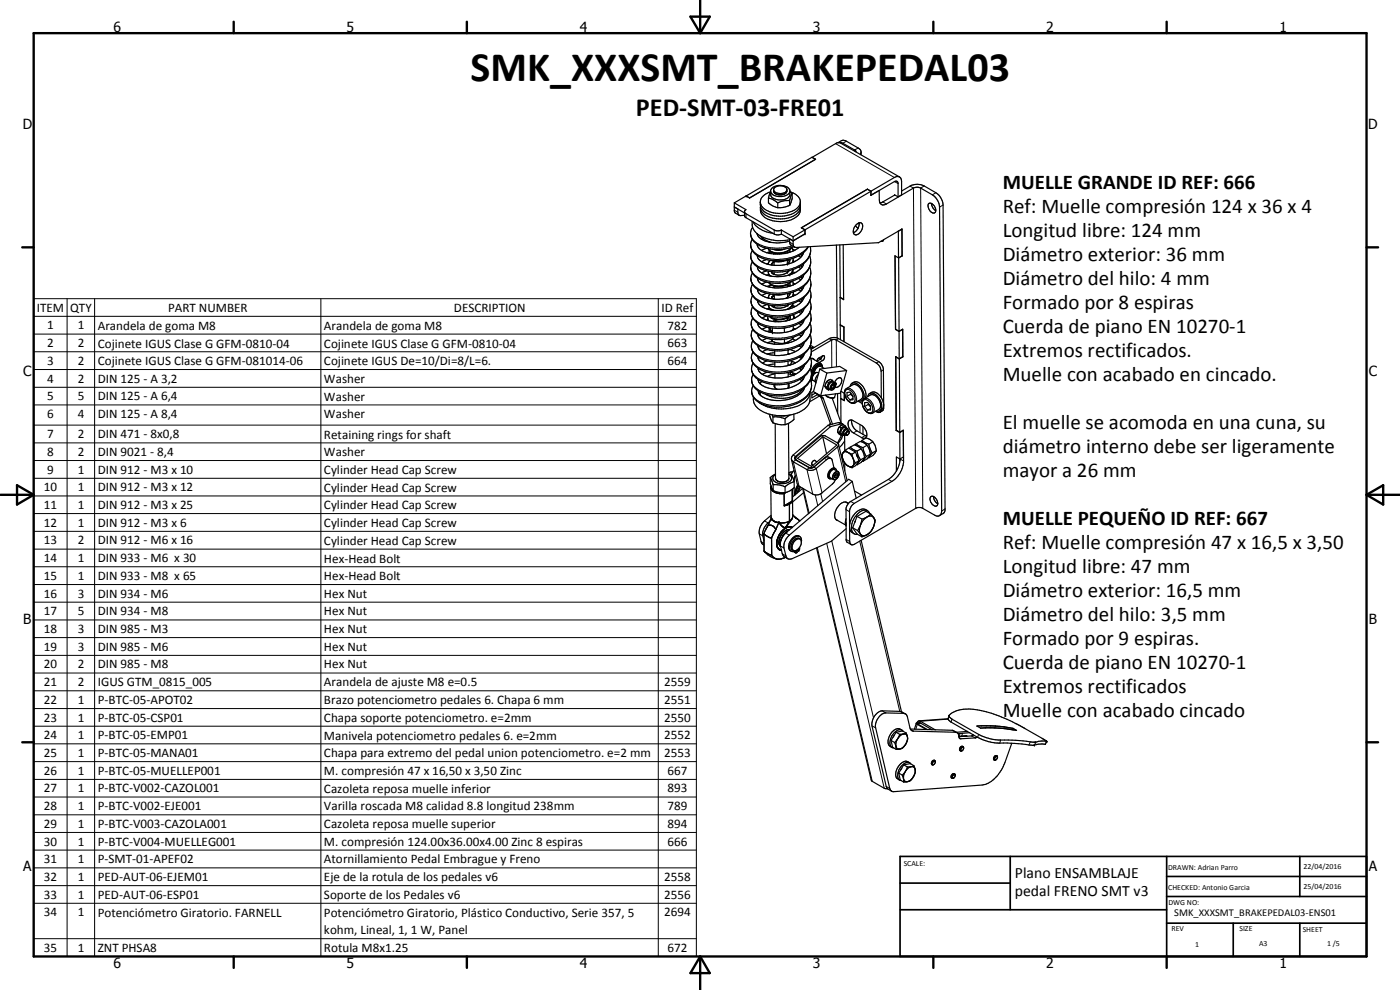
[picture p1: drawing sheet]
<svg xmlns="http://www.w3.org/2000/svg" width="420mm" height="297mm" viewBox="0 0 420 297" stroke-linecap="round" stroke-linejoin="round" font-family="sans-serif">
<g fill="none" stroke="#000" stroke-width=".35">
<path d="M225 59.4l-1.1-.6-3.5 2.1M230.6 59.4l1.4 .5 1.4 1M230.6 59.4v1.5l1.4 .9 1.4 .5M231.2 57.6a3.2 3.2 0 0 0-2.8 3.8 6.1 6.1 0 0 0 6.1 2.7 6.2 6.2 0 0 0 5.6-2.8l.1-.7M231.3 57.3a3.2 3.2 0 0 0 4.4 1.4l1.1-.7 .3-.7M231.3 57.5l-.7 1.9M231.6 56.6a3.8 3.8 0 0 1 5.5 .5v1.4a3.7 3.7 0 0 1-5.1 .9l-.3-.1a2.53 2.53 0 0 1-.3-2.5zM236.2 56.9a2.37 2.37 0 0 0-4-.2v.8a2.5 2.5 0 0 0 3.9 0l.1-.2M236.2 56.9a2.34 2.34 0 0 1-4 .2M236.2 56.9v.4M237.7 58l-.7 2.2M237.7 58l-.6-.5a3.6 3.6 0 0 1 3 4.5 4.3 4.3 0 0 1-3 2.4 7.9 7.9 0 0 1-8.4-1.7l-.4-.6-.1-1.5"/>
<path d="M237.7 58l.1 1.5-.8 2.1M243.7 47.2l1.1 .6M244.8 47.8l-19.9 11.6M251.5 42.8l1.4-.7 .8 .1 4.1 2.4 .4 .4 .2 .6M251.6 42.8l-.6 .1-27.1 15.9M251.6 42.8l1.3 .2 3.6 2 .5 .6M251.6 42.8l.7 .1 17.6 10.2M258.4 45.6l-.2 .8M258.4 45.6v.9M260.3 56.8l1.1 .6v1.2M260.3 56.8l-19.8 11.6 1.1 .6M260.3 56.8h.1"/>
<path d="M261.4 58.6l2.5-1.5 .2 3.7M261.4 58.6h.1M261.4 58.6l7-4.1 .6-.1 .4 .3 .1 .4v4M268.5 58.5l1 .6M268.6 58.5l-3.9 2.2-.6 .2M269.9 53.1l-.7-.1-.8 .3-30.4 17.7M269.9 53.1l.5 .5 .2 .9v4l-1.1 .6M270.6 57.3l3.1-1.8a4.7 4.7 0 0 1 3.7 .3l3.5 2a4.8 4.8 0 0 1 2.1 3.7l.6 91.5-.2 .8-1.4 .9M220.4 60.9v2.6l1.4 1.1M220.4 60.9l3.5 2-.5 .6M223.4 63.9l-3-1.8 1 .6v1.2l.3 .6 .4 .2 1.4-.1M223.4 63.5l.1 1.4 .4 .4 8.7 5.1 1.1 .1 .8-.3"/>
<path d="M223.4 63.5l.3 .5 8.9 5.1 1.1 .2 .8-.3M225.7 66.4a5.1 5.1 0 0 0 4.5 5.2 13.1 13.1 0 0 0 6.8 .3M225.8 71.8a3.9 3.9 0 0 0 2.4 5.4l3.3 .9a14.1 14.1 0 0 0 7.3-.9l1.3-.7a6.5 6.5 0 0 0 2.5-2.5M225.8 75.2a3.6 3.6 0 0 0 1.6 4.9M225.8 78.5a3.9 3.9 0 0 0 2.4 5.5l.9 .3a13 13 0 0 0 5.1 .7M225.9 68.2a3.6 3.6 0 0 0 1.6 5.2M226 66.6a7.8 7.8 0 0 0 6 3.4M227.2 70.1a3.6 3.6 0 0 0 3 2.4l3.3 .4 3.5-.6M227.3 73.3a3.1 3.1 0 0 0 2.8 2.5M227.3 76.7a3.3 3.3 0 0 0 2.9 2.5l1.5 .3M227.3 70.2h.1M227.5 73.4a12.9 12.9 0 0 0 10.7 .6"/>
<path d="M227.5 73.4l-.2 .2M227.5 76.8l-.2 .2M228.2 62.2a4.3 4.3 0 0 0 4.2 3.3 7.1 7.1 0 0 0 7.6-2.4l.2-.7M228.2 70.8a6 6 0 0 0 3.3 2M228.2 61.8v.4M228.9 71.5l-.4 .3M230 75.8l1.3-.3-.5 .5M230 77.9l-1.4 .6M230 74.5l-1.5 .6M230.3 72.3l-.3 .1M230.6 79l-.6 .2M230.7 72.5l.1 .1"/>
<path d="M231.2 78.1l-.5 .5-.1 .7M231.6 78.1l.7 .3M231.6 79.1v.1M231.6 79.4h.1M231.6 79.2v.2M231.6 79.4l.1 .1M231.9 78.9l-.3 .2M232.3 78.7l-.4 .2M232.3 78.4l2.1 .1 1.9-.6v1.3M232.3 74.8v.1M232.3 75.9v.3M232.3 78.4v1.2"/>
<path d="M232.3 78.8h-.4M232.3 76.2h-.1M233.4 60.9v1.4M234.5 69l3.5 2M234.5 69v1.2M234.5 70.2l3.5 2.1M235.5 74.7l-1.8 .4-1.6-.3M236.3 75.4v.5M236.3 78l.6 .4M236.3 75.6l.2 .1M236.5 75.7h.3M236.5 75.7l.2 .1"/>
<path d="M236.8 77.8l.3 .1M236.9 75l.1 .7M237 60.2v1.4M237 60.2a6.2 6.2 0 0 0-3.6 .7M237 61.6l-1.4 .5-2.2 .2M237.1 77.8l-.2 .7-.7 .8M237.6 74.3l.4 1M237.7 74.2l-1.6 1.4a6.6 6.6 0 0 1-4.1 .3l-1.1-.7-.3-.6M237.9 74.8l.6 .3M238 77.5l-.1 1.2M238 72.3l-1-.6 .1 1.6 1.4 .9M238 71l.1 2.7 .2 .4 .6 .2 24.7-1.5 7.1-4.1 .1 8.1"/>
<path d="M238 78.2l.5 .3M239.6 76.8l.7 .4M239.9 74.2a11.3 11.3 0 0 1-9.8 1.6M240.1 61.8a3.6 3.6 0 0 1-3 4.3 8.9 8.9 0 0 1-8.2-1.4l-.6-.9-.1-1.6M240.3 76.3l.4 .5M240.4 79.7l.3 .4M240.5 68.3v.1M240.5 68.3l1.1 .7M240.7 76.8a8.7 8.7 0 0 1-6.6 2.8l-2.4-.1M241.2 75.7l-.5 1.1M241.2 79.1l-.6 1.2-2 1.5M241.6 69v1.1l-3.6 2.2"/>
<path d="M243 76.8a5.7 5.7 0 0 1-3.9 7l-2.3 .8-3 .4M243.2 74a5.8 5.8 0 0 1-4.2 6.4l-1.8 .7-1.9 .4-3 .1M251 73.5l.2 27.9M252 73.5l.2 15.7 1 .6M253.1 73.4l.1 16.5-1.1-.6M256.7 67.7l.8 .7M257.5 68.4v.1M257.7 66.9l.1 .3M257.8 66.8a2.97 2.97 0 0 1-1.7 3M257.9 66.8a1.06 1.06 0 0 1 1 .6 1.06 1.06 0 0 1-.1 1.2 1.96 1.96 0 0 1-2.4 1.7 2.16 2.16 0 0 1 .3-2.6M257.9 66.8l-1.2 .9M264.1 60.8a1.22 1.22 0 0 0 1.9 .4l8.1-4.8 .8-.2 1.1 .1 3.8 2.2a4.8 4.8 0 0 1 2.2 3.6l.6 91.2-.2 .9-.4 .5"/>
<path d="M265.2 71.9l-.3 .4-.5 .1M269.5 69.4h.1M269.6 69.4l.4 60.3M269.7 77.4l-1.1-.6 .2 22M270.6 68.7l.1 .1M270.7 68.8v8M270.7 68.8l-1.1 .6M270.7 76.8h.1M270.7 76.8l-1 .6M270.8 76.8l-1.1 .6M278.6 61.3a1.31 1.31 0 0 1 2 .9 .96 .96 0 0 1 .3 1.1 .96 .96 0 0 1-.9 .6 2.44 2.44 0 0 1-1.4-2.6zM279.6 61a2.71 2.71 0 0 0 1.2 2.2"/>
<path d="M225.8 81.9a3.7 3.7 0 0 0 2.1 5.3 13.4 13.4 0 0 0 12.5-.7M225.9 88.7a3.6 3.6 0 0 0 1.7 5M225.9 92.1a3.6 3.6 0 0 0 1.7 5M225.9 95.4a3.7 3.7 0 0 0 1.8 5.1M225.9 98.8a3.7 3.7 0 0 0 2.1 5.3l2 .8a14.7 14.7 0 0 0 9.7-1l.7-.5M227.3 80.1l.1 .4a5.7 5.7 0 0 0 5 2.5l3.1-.2 3.1-1M227.4 80.1l2.6 1.1M227.4 83.5a2.61 2.61 0 0 0 2.3 2.3 11.7 11.7 0 0 0 8.9-.6M227.4 86.9l.3 1a7.6 7.6 0 0 0 5 1.9 10.4 10.4 0 0 0 7.9-2.7l.1-.2M227.4 90.2a3.3 3.3 0 0 0 2.9 2.5l2.1 .4h1.7l3.1-.5M227.4 93.6a3.6 3.6 0 0 0 3.2 2.6l1.9 .3h1.7l1.7-.2 2.5-.8M227.4 97a3.4 3.4 0 0 0 2.9 2.5l1.5 .3"/>
<path d="M227.5 80.2l-.1 .1M227.6 83.6l-.2 .1M227.6 87l-.2 .1M227.6 90.3l-.2 .2M227.6 93.7l-.2 .2M227.7 97.1l-.3 .2M230 81.2l2.3 .4M230.1 81.2l-1.5 .7M230.1 84.6l-1.5 .7M230.1 88l-1.4 .6M230.2 98.2l-1.4 .6M230.2 94.8l-1.5 .6"/>
<path d="M230.2 91.4l-1.5 .6M230.4 95.4l.3 .8M230.4 95.4l.1 .7M230.5 96l-.3 .1M230.5 96.1h.1M230.5 94.9l-.1 .5M230.7 91.5l.2 .9 .7 .6M230.7 89.2l-.6 .1M230.7 81.4a1.22 1.22 0 0 0 .5 1.4M230.7 84.8l.7 .7M230.8 82.4l-.7 .1M230.8 98.6l.2-.3 .8 1.5"/>
<path d="M230.8 98.6l.7 1.1M230.8 98.6v1M230.8 99.3l-.6 .1M231 94.9l.5 .5 1.5 .5 2.2-.1 1.3-.6M231 92.5l-.8 .2M231.1 88.2l-.4 .6v.7M231.1 85.7l-1 .2M231.4 85.5l-.6 .6M231.5 92.9l-.2 .1M231.6 81.7v.2l.8 .4M231.6 81.6v.1M231.7 81.5l-.1 .1"/>
<path d="M231.8 98.4v1.4M232 96.4l.3-.1 .6 .2M232.3 81.6l.1 .7M232.4 88.6h-.2a.53 .53 0 0 0-.6 .6 .53 .53 0 0 0 .6 .5M232.4 85.9v.5M232.4 88.3v1.4M232.4 82.2h-.4M232.4 88.9l-.7 .1M232.4 86.1l-.5 .2M232.4 91.7v.5M232.4 95.8l.8 .6 .5 .1M235.1 98.4l.3 .2"/>
<path d="M235.4 98.6v1.1M235.4 88.3l-1.5 .2-1.5-.2M235.6 98.3l-.2 .3M236.3 81.3v.4M236.4 85.4v.6M236.4 88.1v1.1M236.4 85.5l.6 .4M236.4 91.4v.3M236.4 95.3v.5M236.4 91.7l-2.1 .8-1.9-.2-.7-.6M236.4 95.6l.1 .1M236.5 95.6l-.8 .7"/>
<path d="M236.5 95.2v.4M236.5 88.1l.5 .3M236.7 91.4l-.3 .3M236.8 92.6h.1M236.8 81.2a4.2 4.2 0 0 1-4.4 1.1M236.9 87.9l.2 .1M237 85v.9M237.1 94.9l-.6 .3M237.1 92.4v.2M237.1 94.9v.6l-.3 .6M237.1 87.9a2.04 2.04 0 0 1-1.4 1.7M237.4 94.6l-.3 .3"/>
<path d="M237.6 99.2a14.1 14.1 0 0 1-5.8 .6M237.6 84.4l-.9 .8-1.7 .7-2.1 .1-1.5-.5M237.7 81.7l.2 .4M237.8 99l.1 .1M237.8 81.5l.8 .3M237.8 84.3l.3 1.2M237.8 81.5l-.8 1M237.9 94.4l.3 1.1M238 80.8l-.2 .7M238.1 97.8v1l-.5 .4M238.1 91l-.6 1-1 .8M238.1 98.5l.6 .2"/>
<path d="M238.1 88.3l.5 .3M238.1 85l.5 .2M238.1 94.4l.3 1.1M238.1 87.6l-.2 1.3M238.4 95.2l.3 .2M238.7 92l-.9-.4 .3 .6M238.7 91.9l-1.5 .7M239.6 80.1l.8 .5M239.7 83.5l.7 .4M239.7 86.9l.7 .4M239.7 90.3l.7 .4M239.7 93.6l.7 .5"/>
<path d="M239.8 97l.7 .5M240.4 83.1l.3 .4M240.4 86.5l.3 .4M240.4 93.3l.4 .3M240.4 89.9l.4 .4M240.4 90.7l-1.7 1.2M240.5 100l.4 .4M240.5 96.6l.3 .4M241.2 82.5l-.6 1.2-2 1.5M241.3 85.9l-.6 1M241.3 89.2l-.9 1.5M241.3 96a3.3 3.3 0 0 1-1.6 2.1l-2.1 1.1"/>
<path d="M241.3 92.6a4.9 4.9 0 0 1-2.9 2.9M241.4 99.4l-.7 1.2-2 1.5M243 80.1a5.2 5.2 0 0 1-2.6 6.4M243 86.9a5.1 5.1 0 0 1-1.9 5.9 13.3 13.3 0 0 1-13.5 .9M243 83.5a5.4 5.4 0 0 1-3 6.6 12.5 12.5 0 0 1-13.4-.4 3.5 3.5 0 0 1-.8-4.4M243.1 90.3l.3 1.4-.3 1.9M243.1 93.6a5.3 5.3 0 0 1-2.7 6.4M243.1 93.6a9.3 9.3 0 0 1-7.2 4.7 12.8 12.8 0 0 1-7.9-1l-.4-.2M243.1 97a5.2 5.2 0 0 1-2.7 6.4M252.1 89.3l.1 8.2 1.1 .6v4.4M252.2 97.5l1.1 .7M252.2 97.5v4.4"/>
<path d="M252.2 89.2l-.1 .1M252.3 97.5h-.1M268.8 98.8l1 .6M268.8 98.8h.1M269.8 99.4l1.1-.6 .1 8.3M270.8 98.8h.1M270.9 98.8l-1.1 .6M270.9 98.8v8.2M226 102.2a3.8 3.8 0 0 0 2.4 5.4l.8 .3a13 13 0 0 0 12.9-2.5l1.1-1.6M226 105.6a3.8 3.8 0 0 0 2 5.2 13.8 13.8 0 0 0 10.8 .2l.5-.2a7 7 0 0 0 3.9-3.7M226 109a3.7 3.7 0 0 0 2.1 5.2 13.4 13.4 0 0 0 12-.4M226 112.4a3.8 3.8 0 0 0 2.1 5.2"/>
<path d="M226.1 119.1a4.7 4.7 0 0 0 3.8 4.9l1.9 .5 2.8 .3M227.5 100.4a3.4 3.4 0 0 0 2.8 2.5l2.2 .4M227.5 103.8a3 3 0 0 0 2.6 2.4 11.3 11.3 0 0 0 10.5-2M227.5 110.5l.1 .4a5.5 5.5 0 0 0 5 2.5M227.5 107.1a2.8 2.8 0 0 0 2.6 2.4l2.5 .5h1.7a9.4 9.4 0 0 0 6.3-2.4M227.7 100.5l1.4 .7 2.3 .6M227.7 100.5l-.2 .1M227.7 103.9l-.2 .1M227.7 107.2l-.2 .2M227.7 110.7l-.2 .1M227.8 114l-.2 .2M228.1 117.6l.1 1"/>
<path d="M228.5 114.4l-.3 .8M230.2 104.9l-1.4 .7M230.2 101.5l-1.4 .7M230.2 108.3l-1.4 .7M230.3 111.7l-1.5 .6M231.4 101.8l.4 .6M231.4 101.8h.4M231.8 101.8v.6M231.8 102.4l1.8 .6h1.8M231.9 102.5l-1.7 .3M232.4 115.4l-.1 .4 .3 .6M232.5 102.7v.6"/>
<path d="M232.5 105.3v1.3M232.5 105.8l-2.3 .4M232.5 108.6v1.4M232.5 109.2l-2.3 .4M232.6 112v1.4M232.6 115.4v.9M232.6 116.4l.6 .4M232.6 112.2l-2.4 .7M235.4 101.8v1.2M235.4 101.8h-3.6M236.5 102.6l-1.1 .4M236.5 102.6v.3"/>
<path d="M236.5 105v1.3M236.5 108.4v1.3M236.5 102.7l.5 .1M236.5 106l.6 .2M236.5 109.4l.6 .1M236.5 111.8v1.3M236.5 115.1l.3 .4-.2 .8zM236.5 112.1l1.6 .5M236.6 116.3l-.2 .2M236.7 104.9l-.2 .3M237.1 104.9l1.6 .6M237.1 108.2l1.6 .7"/>
<path d="M237.1 111.6l.8 .3M237.2 111.6v.7M237.7 101.8l-1.2 .8M237.8 101.7l.9 .4M237.8 108.5l-.5 1M237.9 111.9v.6M237.9 111.9l.5 .2M238.1 101.1l-.4 .7M238.4 112.1l-.1 .4M238.4 112.1l.4 .2M238.5 108.8l-.2 .3M238.7 112.2l-.4 .2"/>
<path d="M238.7 102.1l-3.1 1-3.1 .2M238.8 112.2l-2.8 1-3.4 .2M239.8 100.4l.7 .4M239.8 103.8l.7 .4M239.8 107.2l.8 .4M239.8 110.5l.8 .5-.5-.3M240.1 113.8l.5 .5M240.4 100l-2.1 1.1-2.9 .7M240.5 103.4l.4 .4M240.5 106.8l.4 .4M240.6 114.2v.1M240.6 110.2l.3 .3"/>
<path d="M240.6 113.5l.3 .4M240.8 116.8a8 8 0 0 1-8.7 2.5l-2.5-1.1M240.9 103.8l-.3 .4M240.9 107.1l-.6 .3M241.1 116.6v.5M241.1 117.1l-1.7 1.6-2 .9-1.7 .4-2.7 .2a6 6 0 0 1-5.4-2.5v-.4M241.4 102.7l-.5 1.1M241.4 106.1l-.8 1.5M241.5 109.5l-1.1 1.6-1.6 1.1M241.5 112.9a6.9 6.9 0 0 1-6.5 3.8l-2.1 .1a6.4 6.4 0 0 1-5.2-2.2l-.2-.7M241.5 116.2l-.4 .9M243.1 117.6a4.6 4.6 0 0 1-3.3 4.1 13 13 0 0 1-12.1-1"/>
<path d="M243.1 117.7l-.1 2.9M243.1 100.4a4.1 4.1 0 0 1 .1 3.4M243.2 103.8l.3 1.4-.3 1.9M243.2 107.1a4.9 4.9 0 0 1-2.3 6.2l-.8 .5M243.2 110.5a4.5 4.5 0 0 1 0 3.4M243.2 113.9a5.4 5.4 0 0 1-3 6.7 14.1 14.1 0 0 1-8.2 1.5 7.1 7.1 0 0 1-6.3-3.8l-.1-1.3 .4-1.3M243.2 113.9a9.3 9.3 0 0 1-7.2 4.7 13.8 13.8 0 0 1-7.9-1M243.2 103.6l1.1 .7M243.4 104.8l5.5-3.2a3 3 0 0 1 2.8 0l12 6.9 .7 .6 .6 .9 .1 .7 .1 11.9-.4 .7-.7 .4M243.5 105.6l6.1-3.6 1-.1 12.4 7a3.2 3.2 0 0 1 1.4 2.5l.1 7.9M243.5 112.9l-.1 1.6M243.5 112.7l.3 .4-.3-.2"/>
<path d="M243.7 107.5l2.6 1.5M243.7 107.5v.1M243.8 107.5l.6 .4M243.8 107.5l-.5 .1M244.2 117.4l-.5 .3v1.7l1.6-1M244.2 104.4h-.8M244.7 117.9h.1M244.7 117.9l.4 .3M244.7 117.9l-1 .6M245.1 118.1l.3 .3M245.4 118.4l.8 .6M245.6 112.4a2.15 2.15 0 0 0-.8 2.6"/>
<path d="M245.7 111.9a1.47 1.47 0 0 0-1.6 .6 1.47 1.47 0 0 0-.1 1.7l.7 .4M245.8 118.5l.5 .5M246 118.8l-3 1.8M246 110.7l-1.9 6.8 2.2 1.2M246 110.7l6-.8 2.1 1.3M246 110.7l2.1 1.2M246.1 107.2l-.1 .7M246.3 119l3 8.4M246.3 119l.8 .5 2.7 7.8M246.3 109.1l.5 .8M246.3 109.1a2.26 2.26 0 0 0-2.6 1.8l-.2 .6M246.5 109.6a1.91 1.91 0 0 0-2.5 1.6v1.4"/>
<path d="M246.5 109.6l.2 .1M246.5 109.6a2.36 2.36 0 0 0-2.4 2.8M246.7 109.7a1.18 1.18 0 0 0-1.2-.5 1.18 1.18 0 0 0-1 .9 2.59 2.59 0 0 0-.6 2.6M246.7 109.7l.1 .2M246.7 106.8l-.1 .4a1.98 1.98 0 0 1-1.5 1.2l.5-.9 1.2-.7a.45 .45 0 0 1 .6 .1 .45 .45 0 0 1 0 .6l-.2 .4-1.3 .9M246.8 109.9l.1 .4M247.3 110.5l-1-.6a1.96 1.96 0 0 0-1.9 2.2M247.6 116l.5 .2M247.8 118.5l.4 .5 1.6 .5M248.1 116.2l.5 .8M248.1 111.9l-1.8 6.8M248.1 114.5l-.2 .5a1.25 1.25 0 0 0 .2 1.7l.5 .3"/>
<path d="M248.1 114.5l.5 .3M248.6 114.8l-.5 1.4M249.1 116.8l-.5 .2M249.6 115.7l.7-.4a.76 .76 0 0 1 0 .9 .76 .76 0 0 1-.8 .3zM249.8 114.1l-1.2 .7M249.8 119.5l2.7 7.5M249.8 114.1l.5 .8M249.8 114.1l-.6-.3-1.1 .7M250 115.5l.1-.1a.51 .51 0 0 1 .2 .8 .51 .51 0 0 1-.8 0zM250 116.5h-.1M250.5 115l-.7 .2-.6 .8a.62 .62 0 0 0 0 .9 .62 .62 0 0 0 .9-.1l.6-1.1M250.5 115l.2 .3"/>
<path d="M250.5 114.7a1.6 1.6 0 0 1 1.9-1.2 1.84 1.84 0 0 1-1.8 2.6M250.5 115l-.5-.3a1.31 1.31 0 0 0-1.2 2l.6 .3M250.5 114.7l-.1 .2M250.5 114.7l.4 .3M250.7 115.3v.4M250.8 118.2l-.3 1.1-.7 .2M250.8 114.9l.1 .3M250.9 115l-.3 .1M250.9 115.2l-.2 .1M250.9 115.2l-.1 .5M251.4 118.1v5.9M252.3 117.5v2l1.1 .6"/>
<path d="M252.3 119.6l.1 7.2M252.4 117.4l1 .6M252.4 119.5l-.1 .1M253.4 118v2.2l-1.1-.6M253.6 116.9l2.3-1.5a3 3 0 0 1 3 3.6l-.3 .6-2.2 1.3a3 3 0 0 1-2.9-3.5zM254.1 111.2l-1.9 6.8-5.9 .7M254.1 111.2l-6 .7M254.2 118.9v-1.1l.9-.2 .9 1.2v1.1l-.9 .1M254.2 118.9l.9 1.1M255.3 118.3l.7 .7M255.3 118.3l-1.1 .6M255.3 118v.3"/>
<path d="M255.7 115l-.6 1M255.7 115a2.95 2.95 0 0 1 3.3 2.5l.3 1.5-.3 1M255.7 115a2.32 2.32 0 0 1 3.5 1.3 3.3 3.3 0 0 1 .5 3.1M256 119.5l-.9 .5M259.1 119.8l2.2-1.3a2.37 2.37 0 0 1 2.6 1.6l.3 1v1.2l-.4 .5-1.9 1.2a2.82 2.82 0 0 1-3.1-2.7v-.2M260.4 119a1.33 1.33 0 0 1 1-1.1 1.33 1.33 0 0 1 1.4 .5 3.7 3.7 0 0 1 1.4 4.7l-.7 .3-.5-.1M261 118.1a2.04 2.04 0 0 1 3.2 .9 2.85 2.85 0 0 1 .4 3.9l-.6 .3M268.8 107.1l.2 22 1 .6M268.8 107.1l1.1 .6M268.9 107.1h-.1M269.9 107.7l-1.1-.7 .1 22.2M270.9 107.1h.1"/>
<path d="M271 107.1l-1.1 .6M231 124.3l.3 1.2 .7 1.4M231.7 124.5l.3 .6M232 126.9l1.8 .5h1.8M232 125.1h1.8l1.8 .5M232 125.1v1.8M233.7 124.7l.9 .1M235.6 124.7v.1M235.6 124.8h-1M235.6 125.6v1.8M235.9 124.7l-.3 .1M236.6 127l.2 16.5a2.32 2.32 0 0 1-4.1 0v-16.4"/>
<path d="M236.6 127l-1 .4M237.1 124.5l-1.5 1.1M237.5 137.8l1.9 7.8M238.2 124.2l.1 1.7-1.7 1.1M238.8 138l4.4 2.4M238.8 137.7l.3 .5 3.8 2.1 .6 .2 .8-.4M238.8 137.7v.3M239.3 137.5l7.6-6.4 4.3 2.4-7.6 6.5zM243 120.6a6.5 6.5 0 0 1-5.6 3.9l-2.8 .3M243.7 139.4l.3 .2M243.7 139.5l.3 .1M244.4 138.1l.8 .5"/>
<path d="M244.7 138.3a.82 .82 0 0 0-.9 .3 .82 .82 0 0 0-.1 .9M246.9 131.1l1.2 5M248.5 127.6l-10.5 8.9a1.24 1.24 0 0 0 .1 2.1l4.1 2.3a2.63 2.63 0 0 0 2.8-.4l3.3-2.8 .7-.2 .4 .1M248.5 127.6l.7 .4M249.2 127l-.2 .5M249.2 128l-10.5 8.9-.2 .5 .3 .6M249.4 137.6l-.7-.4a1.13 1.13 0 0 0-1.4 .3l-3 2.6M249.4 137.6l.3 .3 .6 2.5M251.3 132.9l-3.6-2.1h-1.2l-7.4 6.1-.3 .8M251.3 132.9l.2 .1M251.4 129.5l.4 .7 .6 .4M251.4 129.5l.5 .3"/>
<path d="M251.4 132.7v.3M251.5 133l.2 .3M251.7 133.3l-.3 .8-7.2 6.1M251.7 133.3l2.5 10.9M251.9 129.8l.5 .8M251.9 128.1l-.5 1.4M251.9 128.1l.5 .3M252.4 128.4l-.5 1.4M252.6 130.6l-1.2 2.3M252.9 127.3l-.6-.1-3.1 .8M252.9 127.3l.3 .2M252.9 137.6l.4 1"/>
<path d="M252.9 130.4l-.5 .2M252.9 127.3l-1.3-.5-3.1 .8M253 135.9l-.4 .6 .3 1.1M253 135.9l-.2 .8 .1 .9M253 130.5l-.6 1.3-.9 1.2M253 137.9l.1 .3M253 130.5l.1 .1M253.1 135.7l-.1 .2M253.1 138.3l.2 .3M253.1 130.6h.3M253.3 138.6l1.2 1.2M253.3 138.6l.2 .3"/>
<path d="M253.5 132.3l-1.6 2M253.5 130.6v4.7M253.5 138.9v2.4M253.5 127.7l.6 .7M253.5 127.7l-1.1 .7M253.5 127.7l-.4-.3-1.2 .7M253.6 135.1l-.5 .6M253.6 135.1l.7 .5M253.6 135.1l1.1-.6 2 1.1M253.7 139.1l.6 .6 1.4 .6M253.8 130.5l-.4 .1M254 129.6l.3-.3h.5v.8l-.5 .5-.5-.1z"/>
<path d="M254.2 135.6l1.5 .7M254.2 135.6l-.5-.1-.6 .2M254.3 135.6a4.4 4.4 0 0 1 2.2 3l.2 .3M254.3 128.6a1.21 1.21 0 0 0-1.5-.1 1.21 1.21 0 0 0-.5 1.3l.8 .8M254.3 128.6l.2 .6M254.3 128.6a1.34 1.34 0 0 0-1.3 1.9M254.7 129.3l-.6-.4a.87 .87 0 0 0-.7 1.3l.5 .4M254.8 126.2l.4-.2 .7 .1 2.7 1.5a2.73 2.73 0 0 1 1.1 3.8h-.8l-2.8-1.5a2.87 2.87 0 0 1-1.3-3.7zM254.8 129.6a.54 .54 0 0 0-.7 .2 .54 .54 0 0 0 .2 .7h.1M255.2 134.2l1.2-.7 1.2 .5 .8 .7M255.2 134.2l.9 .7 1.1 .4M255.2 134.2l-.3 .3"/>
<path d="M255.6 126a3.4 3.4 0 0 0 1.6 3.3l2.9 1.6M255.7 136.3a5.6 5.6 0 0 1 .5 3.2M255.9 139.9l-.2 .4M255.9 139.9l-.6 .2-.5-.1M256.2 139.5l-.3 .4M256.7 138.9l-.5 .6M256.7 135.6l1.1 2.6M256.7 135.6l-1 .7M257 133.1l.6 .6 1.4 .6M257 133.1l1.1-.6 1.3 .4 .8 .7M257 133.1l-.4 .4M257 139.4h.2"/>
<path d="M257.1 136.4l.1 .4M257.2 136.7l.2 .4M257.2 135.3l.4 1.5 .7 1.2M257.3 137l.1 .2M257.5 120.4l1.3 .7M257.8 138.2l-1 1.5-1.1 .6M257.8 138.2l-1.1 .7M258.3 138l-1.1 1.4M258.4 134.7l.6 .9 .5 1.7M258.4 134.7l-1.2 .6M258.7 132.1l1.2-.7 1.2 .5 .8 .7M258.7 132.1l.9 .7 1.2 .5"/>
<path d="M258.7 132.1l-.3 .4M258.8 138.3l.2 .1M258.9 120.1l-.5 .2h-.8M259 128v2.3M259 134.3l.2 1.1 .8 1.5M259 120l-.2 .1M259 120l-.2 1.1M259.5 122v-1.2l.9-.1 .9 1.1v1.2l-.9 .1M259.5 122l.9 1.1M259.5 137.3l-1 1.4-1.3 .7M259.5 137.3l-1.2 .7M260 136.9l-1 1.5"/>
<path d="M260.2 133.6l.7 1.2 .3 1.4M260.2 133.6l-1.2 .7M260.6 121.4l.7 .7M260.6 121.4l-1.1 .6M260.6 137.3h.2M260.6 121v.4M260.8 133.3l.2 1.1 .8 1.5M261.2 136.2l-.9 1.5-1.3 .7M261.2 136.2l-1.2 .7M261.3 122.6l-.9 .5M261.8 135.9l-1 1.4M261.9 132.6l.8 1.2 .3 1.4"/>
<path d="M261.9 132.6l-1.1 .7M262.8 123.4l.5 .3h.8M263 135.2l-1 1.5-1.2 .6M263 135.2l-1.2 .7M264.5 123l-.4 .7M268.9 129.2l1.1 .6M269.1 129.1l-.2 .1M270 129.7l1.1-.6 .1 9.2a7.6 7.6 0 0 1-3.5 6.1l-11.3 6.6a3.1 3.1 0 0 0-1.4 2.2v5.3l.3 1 1.1 .6M270 129.8l.1 7.9M270.1 137.7v.6M270.1 137.7l-1.1-.6v4.2M270.1 137.7a7.8 7.8 0 0 1-3.5 6.1l-11.3 6.7-.7 .6"/>
<path d="M271 129.1l.1 .1M271.1 129.2v7.9l-1 .6M271.1 129.2l-1.1 .6M230.5 157.6a1.96 1.96 0 0 1 2.3 1.3M230.5 157.6l-1.2 2.6M231 156.5a4.7 4.7 0 0 0-1.7 5.7M231.2 143.3l.8 2.1M231.2 143.3v1.8l.2 .7M231.3 146.3l.2 9.1M231.4 145.8a1.94 1.94 0 0 0 2.2 2.2l1.7 .1M231.4 145.8l.7 1.4M231.4 154.6l-2 1.7a4.4 4.4 0 0 0-1.5 3.8l.6 2.7 .8 .7"/>
<path d="M231.6 155.7l-.1-.4-1 2.3M231.6 155.7l.2 .3M231.6 155.7l.3 .4M231.8 156l1.3 .8M231.8 156l1.6 .8M232 145.4l1.8 .1 1.8 .5M232 145.4l.1 1.8M232 156.2l1.1 .6M232.1 147.2l2.2 .6h1.3M232.7 142.2l-1.5 1.1M232.8 158.9l-1.2 2.6M233.1 156.8h.3"/>
<path d="M233.8 156.6v.2M233.8 156.6l-.4 .2M233.8 156.8a2.03 2.03 0 0 0 2 1.4M233.8 156.6l-1 2.3M234.4 159.7l-.6 1M234.5 159.5l-1 1.8M234.6 159.4l-.3 .4M234.7 159.3l-.3 .4M235.3 148.1l.1 3.7M235.4 158.7l-.4 .3M235.4 159.5l-1 1.2M235.5 158.6l-.3 .3"/>
<path d="M235.6 146v1.8M235.7 151.7l-.3 .1M235.7 159.3l-.6 .4M235.7 159.3l-.3 .2M235.9 147.7l-.6 .4M236.3 158.2l-1.3 .8M236.3 159.5a4.3 4.3 0 0 0-2.1 4.3l.7 2.7 .3 .4 1.2 .7M236.5 158.1l-.7 .3M236.7 158l1.1 .2M236.8 142.3a1.28 1.28 0 0 1 .8 1.4 1.28 1.28 0 0 1-1.1 1.1 3.3 3.3 0 0 1-4.6-1.2l.2-.7 .6-.5M236.8 142.2a1.96 1.96 0 0 1 1.3 1.6l.2 .7M236.9 151.3v5.1"/>
<path d="M236.9 151.3l-1.5 .5M236.9 156.4l-1.4 .4h-1.7M236.9 156.4l-1.1 1.8M236.9 158.1l.6 .1M236.9 158.1l-.6 .1M237 159l-1.3 .3M237.1 158h-.3a4.1 4.1 0 0 0-2.4 1.7M237.1 151.1l-.2 .2M237.2 158.1l.3 .1M237.5 158.2l.2 .1M237.5 142.3l-.1 .1M237.6 158.1l.2 .1"/>
<path d="M237.6 155.7l-1.8 2.5M237.6 155.7l-.7 .7M237.7 158.2h.1M237.8 146.8v3.5M237.8 150.3l-.5 .7M237.8 150.3l-.4 .6-1.7 .8M237.8 150.3l-2.4 1.5M237.8 146.7l.1 8.3-.3 .7M237.9 141.6l-1.1 .3M237.9 154.4l2.1 2M238.3 141.1l-.9 1.3M238.3 146.3l.1 2.4"/>
<path d="M238.3 144.5l-1.3 .6-1.4 .9M238.3 144.5l.1 1.8-1.4 1-1.4 .5M238.3 154.9l1.5 1.2M238.7 142.7l-.4 1.8M239.4 145.6l.2 .1M239.4 145.5l-.8 1.9-.1 1.1M239.6 145.7l-.8 1.5-.1 1.2M239.6 145.8l-.5 1.1-.3 1.4M240 146l-.7 1.9M240.2 146.1l-.5 1.5M240.9 146.6l-3 2.5M240.9 146.5l1.7 7.6"/>
<path d="M241.2 147.8l-3.3 2.8M244.2 140.2l-1 .2M249.4 141.4l.9-.6 1.2 .7a1.52 1.52 0 0 1 0 1.6 1.52 1.52 0 0 1-1.4 .7l-1-.5-.2-.5 .1-.7zM250.5 143l.4 .3M250.7 143.8l-.9 1.4-3.1 2.7a2.52 2.52 0 0 1-2.8 .4l-4.3-2.6M250.7 140.6a1.96 1.96 0 0 0-2.2 2.7l.5 .3M250.8 140.6a1.99 1.99 0 0 0-2.1 2.7l.4 .4 .6-.1M250.8 140.6l.3 .6M250.9 155.9l2.9 1.6M250.9 142.2v.3M250.9 142.5l-.4 .5M250.9 142.5l.5 .2"/>
<path d="M251.4 142.7v-.5l-.5-.1-.4 .6v.6h.4M251.4 142.7l-.5 .6M253.9 150.7l.7 .4M253.9 156.7v.9M253.9 155.6l-.2 1.1 .2 1.2M253.9 158.6l-4.4 3.8-11.8 5.2h-1.3M254.4 151a1.78 1.78 0 0 0-2.7 .7 3.3 3.3 0 0 0-.7 4.3l.4 .2M254.6 151.1l-.7 1.5v9.5l.3 .6 1.2 .7M255.8 144.4l-18.9 16.2a4.3 4.3 0 0 0-1.6 3.8l.7 2.9 .4 .3M255.8 144.4l-1.1-.6-18.9 16.1-1.2 1.6M255.8 144.4l1.2 5.1M255.9 158.4l1.3 1.8 1.5 .9"/>
<path d="M255.9 158.4l1.5 .8M256.4 147.3l2.2 1.2M256.7 156.3l-.2 .5M257.2 154.9l1.5 .8M257.2 154.9l-1.3 3.5M257.4 159.2l.8 1.1M258.7 155.7a8.5 8.5 0 0 0-.6 4.3l.1 .3M259.9 155.3l-1.2 .4M259.9 155.3l-1.1 1.2-1.4 2.7M260.2 155.1l-.3 .2M260.2 155.1l.9-.3 .9 .3M260.3 153.2a2.7 2.7 0 0 0-3.7 .9l-1 1.5-.6 1.8"/>
<path d="M261 154.1a1.82 1.82 0 0 0-3-.5 5.3 5.3 0 0 0-2.1 6.1l.6 .5 .9 .1M261.3 154.2l.7 .9M261.3 154.2l-1.1 .9M261.3 154.2l-1.4-.8-2.7 1.5M262 155.1l.2 .2M262 158.4l-1.2 1.6M262.2 155.3l.3 .4a1.03 1.03 0 0 1 0 1.4l-.3 .8M262.2 155.3l.3 1.2-.3 1.4M262.2 157.9l-.2 .5M279.3 149.1a1.65 1.65 0 0 1 2.1 1.6 .81 .81 0 0 1-.3 1.1 .81 .81 0 0 1-1.2-.3 2.09 2.09 0 0 1-.6-2.4zM280.2 149a2.45 2.45 0 0 0 1.3 2.2M282 154.7l-1 .1-4.5-2.5-1.5 .1-18.6 10.9-.7 .2-.5-.3-.2-.7v-4"/>
<path d="M229.3 160.2l2.3 1.3M229.3 160.2v5.1M229.3 165.3l2.3 1.3M229.3 165.3l1.2 1.2 2.6 1.2M231.6 161.5v5.1M231.6 166.6a2.81 2.81 0 0 0 4.1 .6M233.1 163.1l.1 .9M233.1 163.1h.1M233.1 163.5l.3 1 .6 .5M233.1 163.3l.1 .4M233.2 163.7l.6 1M233.4 161.7l-.2 .4a2.3 2.3 0 0 0 .8 2.9"/>
<path d="M233.4 164.3l.4 .4M233.5 161.3l-.4 2.1M233.5 161.3l-.3 1M233.8 164.7l.4 .2M233.8 164.7l.5 .2M233.8 162.4v.9M233.8 163.3l.2 .3M233.8 160.6l-.4 .9-.3 1.6M233.8 162.1v.3M233.9 160.4l-.4 1M233.9 161.7l-.1 .4M234 165l.5 .1"/>
<path d="M234 163.6l.3 .4-.2-.2M234 165l.6 .1M234.2 162.8l-.4-.1v.7M234.3 164.9l.2 .1M234.4 160.6l-.6 1.5M234.4 160.7l-.4 .7M234.5 161.6l-.2 .7M234.6 160.3l-.2 .3M238.3 165.5h.1M238.3 165.5l.4 .4M238.9 162a.89 .89 0 0 1 .9-.4 .89 .89 0 0 1 .7 .8 2.51 2.51 0 0 1-2.3 2.8 2.17 2.17 0 0 1 .7-3.2zM238.9 165.3l.3 .1"/>
<path d="M239 165.1l-.1 .4 .3-.1M239.2 165.4l.1 .4-.6 .1M239.3 165l.4 .4M239.3 164.9l.3 .2M239.6 165.1l.1 .3M239.7 160.9a3.3 3.3 0 0 0-2.5 4.2l.5 .4 .8-.1 .2 .5M239.7 160.9a1.28 1.28 0 0 1 .8 1.7M239.7 164.6l-.1 .5M239.7 160.8a2.69 2.69 0 0 0-2.9 2.7 1.44 1.44 0 0 0 .7 1.9M239.7 160.8l.3 .2M239.9 164.3l-.2 1.1M240.1 161.7a1.71 1.71 0 0 0-2.5 1.3 1.51 1.51 0 0 0 .5 2.2"/>
<path d="M245.1 164.4l16.3 69.6 .4 .4 3.6 2.1 .9 .1M258.2 160.3l.9 .4 1.1-.3M258.2 160.3l.5 .8M258.4 162.1l12.1 51.4M260.2 160.4l-1.5 .7M260.8 160l-.6 .4M268.9 219.7l1.1 .6M268.9 219.7l-1.5 2.5M268.9 219.7l2-.4 1 .6M270.5 213.5l-5.8-.2a4.2 4.2 0 0 0-3 4.5l4.3 18.2 .3 .6M270.5 213.5l1.2 .7M270.7 219.1a2.15 2.15 0 0 0-3.2 .9 3 3 0 0 0-.4 3.9l.6 .4"/>
<path d="M271 219.4a1.84 1.84 0 0 0-2.8 .7 3.1 3.1 0 0 0-.5 4.2M271.9 219.9a2.91 2.91 0 0 1 .1 3.1M271.9 219.9l-1.9 .4M273.2 218.7l12.6 .4 1.5 .7M275 217l2.9 1.9M275 217l-.6 1.8M275.2 216.9l.4 .2M275.2 216.9l-.2 .1M275.5 217.2l2.8 1.7M275.5 217.2h.1M275.6 217.1l.4-.3 3.7 2.1M275.6 217.1l-.1 .1"/>
<path d="M275.9 216.3l4.8 2.7M275.9 216.3l-.7 .6M284.6 215.6l.6 .9 8.2 4.7a15.7 15.7 0 0 0 8.9 1.7l7.8 .7 1.6-.3 2 .1 .4-.9M284.6 215.6l-8.7 .7M284.8 214.7l.1 .4 .8 .7 8.7 4.9 3.1 1 2.1 .3a54.1 54.1 0 0 1 9.9 .6l.8 .1a7.7 7.7 0 0 1 3.8-.2M284.8 214.7a9.4 9.4 0 0 1 8.5-1.7 45.3 45.3 0 0 1 13.4 5.1l7.4 4.4M284.8 214.7l-.2 .9M287.3 219.8l.4 .6 .1 .5M287.3 219.8l-13.4-.5-.7-.6-.9-3.6-.6-.9-5.9-.3a4 4 0 0 0-3 4.5l4.2 18.2 .8 .9 27-2a8.4 8.4 0 0 0 6-4.9l2.8-7.6M290.4 219.5l-3.3 .2M291 219.8l-3.4 .3M294.2 218.4h4.5l5.7 .6"/>
<path d="M296 217.8l4 .2M300 217.9l-6.8-.1 1.1 .7 2.8-.1 4 .2 4 .6-1.1-.7M300 218l4 .5M302.7 218.3l1.3 .3M304 218.6l1 .6M304 218.5v.1M266.3 236.6l1.3 .8M267.4 222.2l1.1 .6M267.4 222.2l.5 2 1 .6M267.7 224.3l.5 .1M268.3 220.6l-.3 .6M268.5 222.8l.4 1.1"/>
<path d="M268.9 224.2v.6M268.9 224.2l.3 .3 .6 .2M269.4 221.7l-.5 1.3v1.2M269.4 221.7a2.1 2.1 0 0 1 2.6-1.3l.4 .9-.4 1.7M269.4 221.7l-.9 1.1M269.7 231.9l1.1 .7M269.7 231.9l.5 2.1 1 .7M269.8 224.8h-.9M270 234.1l.5 .1M270 220.3l-.6 1.4M270.7 230.5l-.4 .6M270.8 232.6l.4 2.1"/>
<path d="M271.1 224.2l-1.3 .5M271.1 233.5l.2 .7 .8 .4M271.2 229.5l1.1 .6M271.2 229.5l-1.5 2.4M271.2 229.5l2-.4 1.1 .6M271.3 223.9l-.4 .6-1.1 .3M271.4 223.9l-.2 .3M271.6 223.6l-.3 .3M272 223l-.6 .9M272.3 230.1l-.7 1.6-.8 .9M272.4 234.5l-1.2 .2M273 228.9a2.99 2.99 0 0 0-3.3 2.5 2.35 2.35 0 0 0 .3 2.7"/>
<path d="M273 228.9a1.83 1.83 0 0 0-2.7 .3 3.5 3.5 0 0 0-1.1 4.4l.8 .5M273 228.9l.3 .3M273.5 230a3.6 3.6 0 0 0-2.4 3.4M273.5 230l-1.2 .1M273.7 230h-.2M273.7 230l.6 .2 .3 .4M273.9 233.4l-.7 .8-.8 .3M273.9 233.4l-.8 .8-.7 .3M274.3 229.7l-.6 .3M274.3 229.7l.3 1.1M274.3 232.8l-.4 .6M274.4 232.5l-.1 .3"/>
<path d="M274.5 232.1l-.1 .4M274.6 232.2l-.3 .6M274.6 230.8l.1 .3M274.6 230.8v1M274.7 231.8l-.1 .4M274.7 231.3v.5M279.6 229.4l.2 .1M280.4 228.1l.1 .1M280.7 228.5l-.1-.2a.81 .81 0 0 0-.8 .3 .81 .81 0 0 0 0 .9M280.7 228.5a.86 .86 0 0 1-.9 1M280.7 228.6l-.1-.2a.64 .64 0 0 0-.6 .3 .64 .64 0 0 0-.1 .7h.3M285.5 233.4l.3 .2"/>
<path d="M286.3 232.1l.2 .1M286.5 232.2a.72 .72 0 0 1 .1 .8 .72 .72 0 0 1-.7 .4v-.6l.4-.4 .4 .2M286.5 232.2a.81 .81 0 0 0-.8 .5 .81 .81 0 0 0 .2 .9l.3-.2M287.8 220.9l.1 .5 .3 .3 4.6-.3 .3-.3M288.1 225.2l.2 .1M288.3 225.3h.4M288.4 224.6l.4-.4a.51 .51 0 0 1 .3 .7 .51 .51 0 0 1-.7 .2zM288.8 223.9l.2 .1M289.2 224.5a.49 .49 0 0 0-.5-.5 .49 .49 0 0 0-.5 .5l-.1 .6 .2 .2M290.2 220.9h-2.4M292 220.5h.1M292.1 220.5l-.5 .3-3.8 .2"/>
<path d="M298.3 228l.1 .1M298.6 227.3l.4-.3a.39 .39 0 0 1 .4 .3 .39 .39 0 0 1-.3 .5l-.5 .2zM299 226.7l.2 .1M299.4 227.1a.5 .5 0 0 0-.6-.4 .5 .5 0 0 0-.4 .6v.7h.5M310.6 222.7h-.1"/>
</g>
<g fill="none" stroke="#000" stroke-width=".3">
<path d="M232.2 57.3a2.25 2.25 0 0 0 3.5 .7l.5-.7M250.8 43.1l17.6 10.2M254 42.4l-1.1 .6M257.5 44.4l-1 .6v.3M268.4 54.5l1.1 .6M273.1 55.8l1 .6 .7 96.1M277.4 55.8l-1.1 .6 .6 96.1M280.9 57.8l-1.1 .7M220.4 63.1l1 .6M223.9 64.1v1.2M225.2 70.1a4.5 4.5 0 0 0 3.6 3.6 14.5 14.5 0 0 0 9 .1M225.3 73.5l.4 1.3a9.2 9.2 0 0 0 7.9 3.1 14.5 14.5 0 0 0 6.6-1.8l1.6-1.2 .7-.9"/>
<path d="M230.6 79.2v.1M230.9 72.6h.1M232.4 69v1.2M235.3 78.1l-1.5 .3-1.4-.2M237 72.6l1 .7M237.6 74.2l-.3 .3a5.4 5.4 0 0 1-6.5 .5l-.2-.4M238.1 78l-.2 .8M243.3 75.1a6.4 6.4 0 0 1-5.1 5.3l-3.4 .8h-3.1l-2-.4-2.6-1.2a3.5 3.5 0 0 1-1.8-2.7M243.3 78.4l-.1 1.1a9.2 9.2 0 0 1-8.4 5l-2.2 .1a8.2 8.2 0 0 1-7-3.2l-.3-1.1M257.6 68.3l-.1 .1M265 60.6l1 .6M283 61.5l-1 .6"/>
<path d="M10.1 89.6h198.9v197.4h-198.9zM10.1 94.9h198.9M20.1 89.6v197.4M28.4 89.6v197.4M96.3 89.6v197.4M197.6 89.6v197.4M230.6 81.7l.1 .5 .8 .7M230.7 91.7l.4 .8 1.3 .6M230.7 89.2v.3M237.1 94.9h.1M237.2 94.7a5.4 5.4 0 0 1-6.1 .3M237.4 84.5a5.7 5.7 0 0 1-4.6 1.2l-1.1-.2-.9-.7"/>
<path d="M238 91l-.9 1.2-1.5 .8M238 80.9l-.5 .9-1 .8M238.1 85.4v.1M238.1 87.9l-.3 1M238.2 95.3v.3M243.3 81.8a6.3 6.3 0 0 1-5.1 5.4 13.2 13.2 0 0 1-11.6-1.2 3.3 3.3 0 0 1-1.2-2.4M243.4 85.2a6.6 6.6 0 0 1-5.2 5.4 13.3 13.3 0 0 1-11.6-1.2 3.3 3.3 0 0 1-1.2-2.4M243.4 88.6a5.7 5.7 0 0 1-4 4.9 13.3 13.3 0 0 1-12.7-.7 3.2 3.2 0 0 1-1.3-2.4M243.4 91.9a6.3 6.3 0 0 1-4.7 5.3l-2.1 .6-3.9 .3a7.6 7.6 0 0 1-7.2-3.7l-.1-.6M243.4 95.3a6 6 0 0 1-3.9 4.9l-2 .8-3 .5a12.5 12.5 0 0 1-6.4-1.1l-2-1.5-.4-.6-.2-1.1M243.4 98.7a5.6 5.6 0 0 1-3.6 4.7 14.7 14.7 0 0 1-10.7 .8 4.6 4.6 0 0 1-3.6-3.7M10.1 100.2h198.9"/>
<path d="M10.1 105.5h198.9M10.1 110.9h198.9M10.1 116.2h198.9M238.3 112.5h.1M243.2 113.8l.3 .2M243.5 102.1l-.1 .3a4.7 4.7 0 0 1-1.9 3.4 13.4 13.4 0 0 1-14.7 .5l-1-1.3-.3-1.1M243.5 105.5a6.2 6.2 0 0 1-4.7 5.2 14.7 14.7 0 0 1-9.3 .3l-.7-.2a4.8 4.8 0 0 1-3.2-3.1l-.1-.4M243.5 112.2v.3a7.3 7.3 0 0 1-5.5 5.2l-2.5 .6-3.1 .1a8.2 8.2 0 0 1-6.6-3.2l-.2-1.2M243.5 108.8a6.2 6.2 0 0 1-4.7 5.2l-3.4 .9-3 .1a7.6 7.6 0 0 1-6.6-3.2l-.3-1.1M243.6 115.6l-.2 1.1a9 9 0 0 1-7.5 4.9l-3 .2a8 8 0 0 1-7.1-3.5l-.2-.9M244.7 114.6l.2 .1M245.4 111.8a1.59 1.59 0 0 0-1.4 2.4"/>
<path d="M246.2 107.8l.6 .4M246.4 119.2l.7 .3M247.9 118.5a2.4 2.4 0 0 0 2.6 .7M248.9 101.6l.7 .4v8.2M250.3 115.7v-.1a.62 .62 0 0 0-.8 .1 .62 .62 0 0 0 .1 .9l.3-.1M250.8 115.7v.1M250.8 115.8l-.1 .1M251.7 101.6l-.7 .4v8M253.7 117.2a1.2 1.2 0 0 1 2 .4 2.28 2.28 0 0 1 .4 3.2 2.59 2.59 0 0 1-2.5-2.5zM254 116.6a2.62 2.62 0 0 1 2.9 2.2l.1 1.3-.4 .8M259.4 119.6a2.69 2.69 0 0 1 2.9 2.6v1.2l-.4 .6M263.7 108.5l-.7 .4"/>
<path d="M265.1 111l-.7 .4M10.1 121.5h198.9M10.1 127.6h198.9M10.1 132.9h198.9M10.1 138.2h198.9M238 136.5l.7 .4 .1 .4M238.8 138l-.7 .6 1.7 7.3M247.3 137.5l.8 .4M249.2 127l-.2 .5M251.4 134.1l2.4 10.5M251.6 126.8l.7 .4M254.1 128.9a.87 .87 0 0 0-.7 1.3"/>
<path d="M257.2 129.3l-1.1 .6M258.1 127.4v2.4M259.2 120.1a1.95 1.95 0 0 1 2.4 1.4 1.44 1.44 0 0 1-.6 2.4 2.91 2.91 0 0 1-1.8-3.8zM259.7 130.7l-1.1 .6M265.2 122.3l-.2 .2M270.1 137.7l1.1 .6M10.1 143.5h198.9M10.1 148.8h198.9M10.1 154.1h198.9M10.1 159.4h198.9M229.4 156.3l1.1 .6M235.8 159.9l1.1 .7"/>
<path d="M236.8 143.5a2.29 2.29 0 0 1-4.1 0M238.2 143.8l.1 .1M241.1 146.6l1.8 7.4M242.9 140.3l-.7 .6 1.7 7.4M244.3 140.1l.7 .4 1.7 7.4M244.7 148.5l.7 3.3M246.3 148.1l.6 2.4M250.5 142.1a.73 .73 0 0 1 1.2-.2 1.79 1.79 0 0 1-1.2 1.9 1 1 0 0 1 0-1.7zM251.5 141.5a1.55 1.55 0 0 0-1.4 2.3M253.9 152.9l1.1 .6M255.3 150.5l1.1 .5M266.6 143.8l1.1 .6"/>
<path d="M283.6 152.7l-1 .6M10.1 164.8h198.9M10.1 170.1h198.9M10.1 175.4h198.9M227.9 160.1l1 .7M228.4 162.5l.9 .5M234.2 163.8l1.1 .6M234.8 166.2l1.1 .6M238.3 165.5l.3 .2M245.3 164.3l16.5 70.1M248.1 163l17.3 73.5M249.6 162.3l12.6 53.1"/>
<path d="M253.9 161.8l1.1 .7M258 162.3l12 51.1M10.1 180.7h198.9M10.1 186h198.9M10.1 191.3h198.9M10.1 196.6h198.9M10.1 201.9h198.9M10.1 207.3h198.9M10.1 212.6h198.9M10.1 217.9h198.9M261.7 217.8l1.1 .6M264.7 213.3l1.1 .6"/>
<path d="M270.2 213.4l1 .6M273.3 218.9l.8 .5M275.6 217.3h-.3l-.4 1.5M276.4 217l-.8 .1-.1 .2M284.6 215.8l-8.4 .6-.2 .4M285.7 215.8l-.3 .9M285.8 219.1l1 .6M10.1 223.2h198.9M10.1 228.5h198.9M10.1 233.8h198.9M10.1 239.1h198.9M266 236l1 .6"/>
<path d="M280.4 228.1a.86 .86 0 0 0-.8 1.3M286.3 232.1a.9 .9 0 0 0-.8 1.3M287.9 221.4l.5 .3M288.1 220.1l-.2 .8M288.8 223.9a.87 .87 0 0 0-.7 1.3M288.9 220l-.3 .9M290.1 220.8l-2.3 .2M290.1 220.9l-2.3 .1M291.6 220.8l1.1 .6M293.7 220.3l-.3 .9M299 226.7a.84 .84 0 0 0-.7 .4 .84 .84 0 0 0 0 .9M300.3 222l-.3 1"/>
<path d="M309.2 222.6l-.4 .9M310.8 222.7l-.3 .9M314.1 222.5l-.5 .8M10.1 244.5h198.9M10.1 249.8h198.9M10.1 255.1h198.9M10.1 260.4h198.9M10.1 265.7h198.9M10.1 271h198.9M10.1 281.6h198.9"/>
</g>
<g fill="#000">
<circle cx="223.9" cy="58.8" r=".18"/>
<circle cx="236.3" cy="79.2" r=".18"/>
<circle cx="241.6" cy="70.1" r=".18"/>
<circle cx="231.6" cy="89.2" r=".18"/>
<circle cx="231.8" cy="99.8" r=".18"/>
<circle cx="236.3" cy="81.7" r=".18"/>
<circle cx="236.4" cy="89.2" r=".18"/>
<circle cx="236.4" cy="91.7" r=".18"/>
<circle cx="237" cy="82.5" r=".18"/>
<circle cx="231.6" cy="155.7" r=".18"/>
<circle cx="236.2" cy="157.9" r=".18"/>
<circle cx="237.1" cy="156.3" r=".18"/>
<circle cx="310.4" cy="223.6" r=".18"/>
<circle cx="310.8" cy="222.7" r=".18"/>
<circle cx="314.1" cy="222.4" r=".18"/>
<circle cx="314.1" cy="222.5" r=".18"/>
</g>
<g fill="none" stroke="#000" stroke-width=".71">
<path d="M10.1 9.9h400v277.1h-400zM70.1 6.5v3.4M140.1 6.5v3.4M207.2 5h5.8l-2.9 4.9zM210.1 0v9.9M280.1 6.5v3.4M350.1 6.5v3.4M6.7 74.2h3.4M410.1 74.2h3.5M.1 148.5h10M5.1 145.6l5 2.9-5 2.9zM410.1 148.5h10"/>
<path d="M410.1 148.5l5-2.9v5.8zM6.7 222.7h3.4M410.1 222.7h3.5M70.1 287v3.4M140.1 287v3.4M210.1 287v10M210.1 287l2.9 5h-5.8zM280.1 287v3.4M350.1 287v3.4"/>
</g>
<path d="M270.1 257h140v30h-140zM303.2 257v16M350.1 257v30M390.1 257v12M270.1 265h33.1M270.1 273h80M350.1 277h60M350.1 269h60M350.1 263h60M370.1 277v10M390.1 277v10" fill="none" stroke="#000" stroke-width=".51"/>
<text font-size="12.6" x="141.2" y="24.3">SMK_XXXSMT_BRAKEPEDAL03</text>
<text font-size="7.9" x="190.9" y="34.8">PED-SMT-03-FRE01</text>
<g font-size="6.3">
<text x="300.9" y="56.8">MUELLE GRANDE ID REF: 666</text>
<text x="300.9" y="64">Ref: Muelle compresión 124 x 36 x 4</text>
<text x="300.9" y="71.2">Longitud libre: 124 mm</text>
<text x="300.9" y="78.4">Diámetro exterior: 36 mm</text>
<text x="300.9" y="85.6">Diámetro del hilo: 4 mm</text>
<text x="300.9" y="92.8">Formado por 8 espiras</text>
<text x="300.9" y="100">Cuerda de piano EN 10270-1</text>
<text x="300.9" y="107.1">Extremos rectificados.</text>
<text x="300.9" y="114.4">Muelle con acabado en cincado.</text>
<text x="300.9" y="128.8">El muelle se acomoda en una cuna, su</text>
<text x="300.9" y="136">diámetro interno debe ser ligeramente</text>
<text x="300.9" y="143.2">mayor a 26 mm</text>
<text x="300.9" y="157.5">MUELLE PEQUEÑO ID REF: 667</text>
<text x="300.9" y="164.7">Ref: Muelle compresión 47 x 16,5 x 3,50</text>
<text x="300.9" y="171.9">Longitud libre: 47 mm</text>
<text x="300.9" y="179.1">Diámetro exterior: 16,5 mm</text>
<text x="300.9" y="186.3">Diámetro del hilo: 3,5 mm</text>
<text x="300.9" y="193.5">Formado por 9 espiras.</text>
<text x="300.9" y="200.7">Cuerda de piano EN 10270-1</text>
<text x="300.9" y="207.9">Extremos rectificados</text>
<text x="300.9" y="215.1">Muelle con acabado cincado</text>
</g>
<g font-size="4.7">
<text x="304.6" y="263.5">Plano ENSAMBLAJE</text>
<text x="304.6" y="268.9">pedal FRENO SMT v3</text>
</g>
<g font-size="4.2">
<text x="34" y="9.6">6</text>
<text x="104" y="9.6">5</text>
<text x="174" y="9.6">4</text>
<text x="244" y="9.6">3</text>
<text x="314" y="9.6">2</text>
<text x="384" y="9.6">1</text>
<text x="6.8" y="38.7">D</text>
<text x="410.6" y="38.7">D</text>
<text x="7" y="112.9">C</text>
<text x="410.8" y="112.9">C</text>
<text x="7" y="187.1">B</text>
<text x="410.8" y="187.1">B</text>
<text x="7" y="261.4">A</text>
<text x="410.8" y="261.4">A</text>
<text x="34" y="290.4">6</text>
<text x="104" y="290.4">5</text>
<text x="174" y="290.4">4</text>
<text x="244" y="290.4">3</text>
<text x="314" y="290.4">2</text>
<text x="384" y="290.4">1</text>
</g>
<g font-size="3.9">
<text x="11" y="93.6">ITEM</text>
<text x="21.1" y="93.6">QTY</text>
<text x="50.5" y="93.6">PART NUMBER</text>
<text x="136.2" y="93.6">DESCRIPTION</text>
<text x="198.5" y="93.6">ID Ref</text>
<text x="14.2" y="98.8">1</text>
<text x="23.3" y="98.8">1</text>
<text x="29.3" y="99">Arandela de goma M8</text>
<text x="97.2" y="99">Arandela de goma M8</text>
<text x="200.4" y="98.9">782</text>
<text x="14.2" y="104.2">2</text>
<text x="23.3" y="104.2">2</text>
<text x="29.3" y="104.3">Cojinete IGUS Clase G GFM-0810-04</text>
<text x="97.2" y="104.3">Cojinete IGUS Clase G GFM-0810-04</text>
<text x="200.4" y="104.2">663</text>
<text x="14.2" y="109.5">3</text>
<text x="23.3" y="109.5">2</text>
<text x="29.3" y="109.6">Cojinete IGUS Clase G GFM-081014-06</text>
<text x="97.2" y="109.6">Cojinete IGUS De=10/Di=8/L=6.</text>
<text x="200.4" y="109.5">664</text>
<text x="14.2" y="114.8">4</text>
<text x="23.3" y="114.8">2</text>
<text x="29.3" y="114.8">DIN 125 - A 3,2</text>
<text x="97.2" y="114.9">Washer</text>
<text x="14.2" y="120.1">5</text>
<text x="14.2" y="125.5">6</text>
<text x="23.3" y="120.1">5</text>
<text x="23.3" y="125.4">4</text>
<text x="29.3" y="120.1">DIN 125 - A 6,4</text>
<text x="29.3" y="125.5">DIN 125 - A 8,4</text>
<text x="97.2" y="120.2">Washer</text>
<text x="97.2" y="125.5">Washer</text>
<text x="14.2" y="131.5">7</text>
<text x="23.3" y="131.5">2</text>
<text x="29.3" y="131.5">DIN 471 - 8x0,8</text>
<text x="97.2" y="131.6">Retaining rings for shaft</text>
<text x="14.2" y="136.8">8</text>
<text x="23.3" y="136.8">2</text>
<text x="29.3" y="136.8">DIN 9021 - 8,4</text>
<text x="97.2" y="136.9">Washer</text>
<text x="14.2" y="142.2">9</text>
<text x="23.3" y="142.1">1</text>
<text x="29.3" y="142.2">DIN 912 - M3 x 10</text>
<text x="97.2" y="142.2">Cylinder Head Cap Screw</text>
<text x="13.2" y="147.4">10</text>
<text x="23.3" y="147.4">1</text>
<text x="29.3" y="147.4">DIN 912 - M3 x 12</text>
<text x="97.2" y="147.5">Cylinder Head Cap Screw</text>
<text x="13.2" y="152.7">11</text>
<text x="23.3" y="152.7">1</text>
<text x="29.3" y="152.7">DIN 912 - M3 x 25</text>
<text x="97.2" y="152.8">Cylinder Head Cap Screw</text>
<text x="13.2" y="158">12</text>
<text x="23.3" y="158">1</text>
<text x="29.3" y="158">DIN 912 - M3 x 6</text>
<text x="97.2" y="158.1">Cylinder Head Cap Screw</text>
<text x="13.2" y="163.4">13</text>
<text x="23.3" y="163.4">2</text>
<text x="29.3" y="163.4">DIN 912 - M6 x 16</text>
<text x="97.2" y="163.4">Cylinder Head Cap Screw</text>
<text x="13.2" y="168.7">14</text>
<text x="13.2" y="174">15</text>
<text x="23.3" y="168.7">1</text>
<text x="23.3" y="174">1</text>
<text x="29.3" y="168.7">DIN 933 - M6 x 30</text>
<text x="29.3" y="174">DIN 933 - M8 x 65</text>
<text x="97.2" y="168.8">Hex-Head Bolt</text>
<text x="13.2" y="179.3">16</text>
<text x="23.3" y="179.3">3</text>
<text x="29.3" y="179.3">DIN 934 - M6</text>
<text x="97.2" y="174.1">Hex-Head Bolt</text>
<text x="97.2" y="179.3">Hex Nut</text>
<text x="13.2" y="184.6">17</text>
<text x="23.3" y="184.6">5</text>
<text x="29.3" y="184.6">DIN 934 - M8</text>
<text x="97.2" y="184.6">Hex Nut</text>
<text x="13.2" y="189.9">18</text>
<text x="23.3" y="189.9">3</text>
<text x="29.3" y="189.9">DIN 985 - M3</text>
<text x="97.2" y="189.9">Hex Nut</text>
<text x="13.2" y="195.2">19</text>
<text x="23.3" y="195.2">3</text>
<text x="29.3" y="195.2">DIN 985 - M6</text>
<text x="97.2" y="195.2">Hex Nut</text>
<text x="13.2" y="200.6">20</text>
<text x="23.3" y="200.6">2</text>
<text x="29.3" y="200.6">DIN 985 - M8</text>
<text x="97.2" y="200.5">Hex Nut</text>
<text x="13.2" y="205.9">21</text>
<text x="23.3" y="205.9">2</text>
<text x="29.3" y="205.9">IGUS GTM_0815_005</text>
<text x="97.2" y="206">Arandela de ajuste M8 e=0.5</text>
<text x="199.3" y="205.9">2559</text>
<text x="13.2" y="211.2">22</text>
<text x="23.3" y="211.2">1</text>
<text x="29.3" y="211.2">P-BTC-05-APOT02</text>
<text x="97.2" y="211.2">Brazo potenciometro pedales 6. Chapa 6 mm</text>
<text x="199.3" y="211.2">2551</text>
<text x="13.2" y="216.5">23</text>
<text x="13.2" y="221.8">24</text>
<text x="23.3" y="216.5">1</text>
<text x="23.3" y="221.8">1</text>
<text x="29.3" y="216.5">P-BTC-05-CSP01</text>
<text x="29.3" y="221.8">P-BTC-05-EMP01</text>
<text x="97.2" y="216.6">Chapa soporte potenciometro. e=2mm</text>
<text x="97.2" y="221.9">Manivela potenciometro pedales 6. e=2mm</text>
<text x="199.3" y="216.5">2550</text>
<text x="199.3" y="221.8">2552</text>
<text x="13.2" y="227.1">25</text>
<text x="23.3" y="227.1">1</text>
<text x="29.3" y="227.1">P-BTC-05-MANA01</text>
<text x="97.2" y="227.2">Chapa para extremo del pedal union potenciometro. e=2 mm</text>
<text x="199.3" y="227.1">2553</text>
<text x="13.2" y="232.5">26</text>
<text x="23.3" y="232.5">1</text>
<text x="29.3" y="232.5">P-BTC-05-MUELLEP001</text>
<text x="97.2" y="232.5">M. compresión 47 x 16,50 x 3,50 Zinc</text>
<text x="200.4" y="232.5">667</text>
<text x="13.2" y="237.7">27</text>
<text x="23.3" y="237.7">1</text>
<text x="29.3" y="237.7">P-BTC-V002-CAZOL001</text>
<text x="97.2" y="237.9">Cazoleta reposa muelle inferior</text>
<text x="200.4" y="237.7">893</text>
<text x="13.2" y="243.1">28</text>
<text x="23.3" y="243.1">1</text>
<text x="29.3" y="243.1">P-BTC-V002-EJE001</text>
<text x="97.2" y="243.2">Varilla roscada M8 calidad 8.8 longitud 238mm</text>
<text x="200.4" y="243.1">789</text>
<text x="13.2" y="248.4">29</text>
<text x="23.3" y="248.4">1</text>
<text x="29.3" y="248.4">P-BTC-V003-CAZOLA001</text>
<text x="97.2" y="248.5">Cazoleta reposa muelle superior</text>
<text x="200.4" y="248.4">894</text>
<text x="13.2" y="253.7">30</text>
<text x="23.3" y="253.7">1</text>
<text x="29.3" y="253.7">P-BTC-V004-MUELLEG001</text>
<text x="97.2" y="253.8">M. compresión 124.00x36.00x4.00 Zinc 8 espiras</text>
<text x="200.4" y="253.7">666</text>
<text x="13.2" y="259">31</text>
<text x="23.3" y="259">1</text>
<text x="29.3" y="259">P-SMT-01-APEF02</text>
<text x="97.2" y="259.1">Atornillamiento Pedal Embrague y Freno</text>
<text x="13.2" y="264.3">32</text>
<text x="13.2" y="269.7">33</text>
<text x="23.3" y="264.3">1</text>
<text x="23.3" y="269.6">1</text>
<text x="29.3" y="264.3">PED-AUT-06-EJEM01</text>
<text x="29.3" y="269.7">PED-AUT-06-ESP01</text>
<text x="97.2" y="264.4">Eje de la rotula de los pedales v6</text>
<text x="97.2" y="269.7">Soporte de los Pedales v6</text>
<text x="199.3" y="264.3">2558</text>
<text x="199.3" y="269.7">2556</text>
<text x="13.2" y="275">34</text>
<text x="23.3" y="275">1</text>
<text x="29.3" y="275">Potenciómetro Giratorio. FARNELL</text>
<text x="97.2" y="275">Potenciómetro Giratorio, Plástico Conductivo, Serie 357, 5</text>
<text x="199.3" y="275">2694</text>
<text x="97.2" y="280.3">kohm, Lineal, 1, 1 W, Panel</text>
<text x="13.2" y="285.6">35</text>
<text x="23.3" y="285.6">1</text>
<text x="29.3" y="285.6">ZNT PHSA8</text>
<text x="97.2" y="285.7">Rotula M8x1.25</text>
<text x="200.4" y="285.6">672</text>
</g>
<text font-size="3.1" x="352.4" y="275">SMK_XXXSMT_BRAKEPEDAL03-ENS01</text>
<g font-size="2.4">
<text x="271.2" y="259.7">SCALE:</text>
<text x="350.6" y="261">DRAWN: Adrian Parro</text>
<text x="391.2" y="260.6">22/04/2016</text>
<text x="350.6" y="267">CHECKED: Antonio Garcia</text>
<text x="391.2" y="266.7">25/04/2016</text>
<text x="350.6" y="271.4">DWG NO:</text>
<text x="351.6" y="279.3">REV</text>
<text x="372" y="279.4">SIZE</text>
<text x="391" y="279.6">SHEET</text>
<text x="358.7" y="284.1">1</text>
<text x="377.9" y="283.8">A3</text>
<text x="398.3" y="283.8">1 /5</text>
</g>
</svg>
